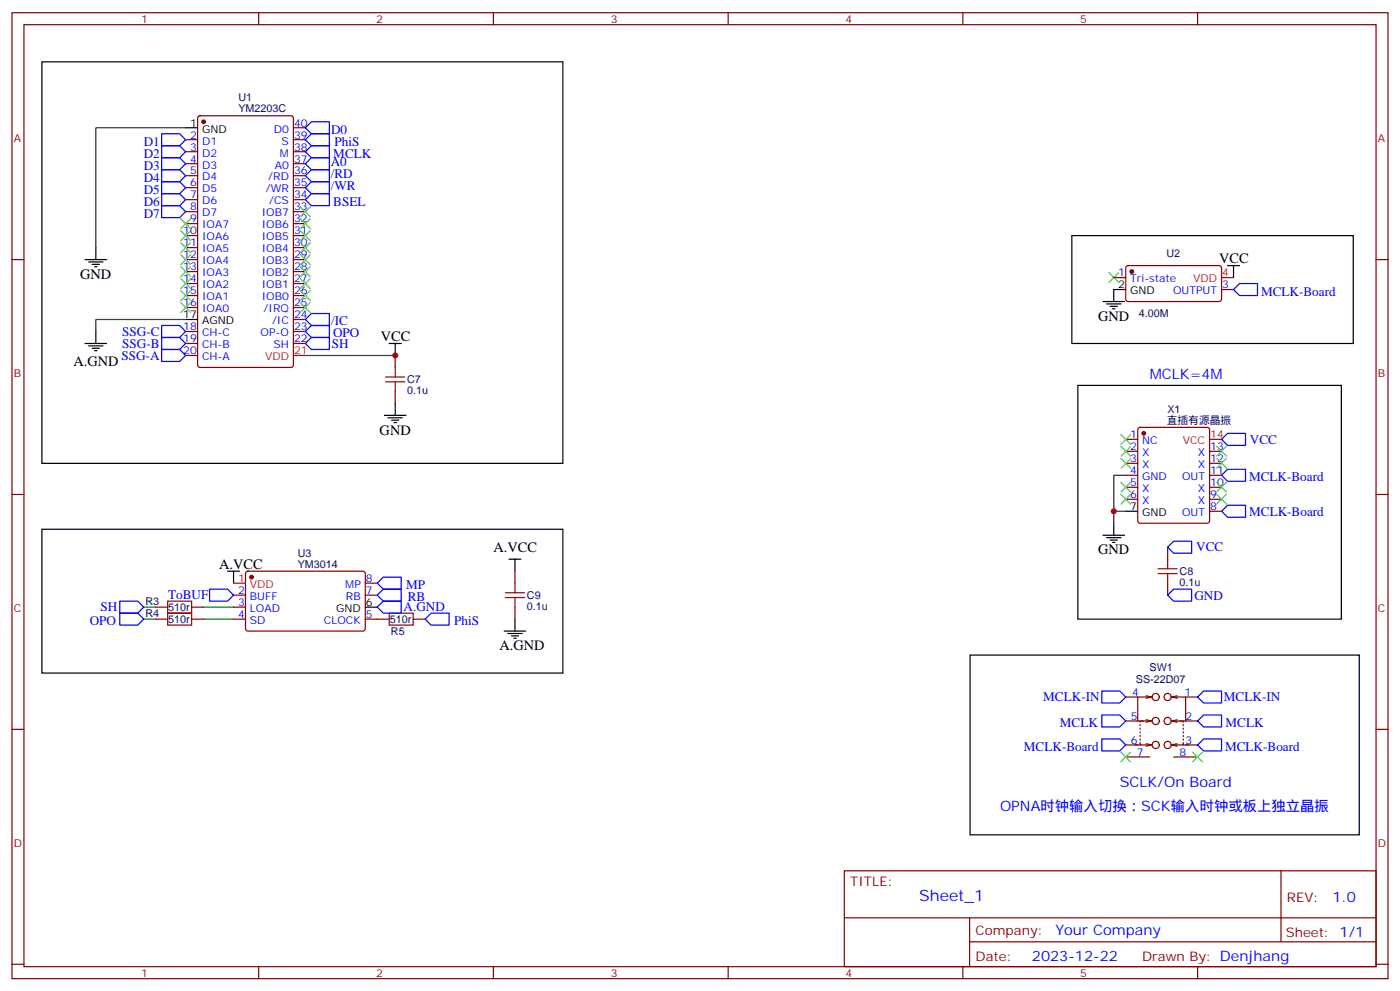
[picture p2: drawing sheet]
<svg xmlns="http://www.w3.org/2000/svg" width="412mm" height="292mm" viewBox="0 0 412 292" stroke-linecap="round" stroke-linejoin="round" font-family="sans-serif">
<g fill="none" stroke="#870000" stroke-width=".35">
<path d="M3.5 3.7h405.4v284.4h-405.4zM7.1 7.3h398.2v277.3h-398.2zM76.2 3.7v3.6M145.3 3.7v3.6M214.5 3.7v3.6M283.6 3.7v3.6M352.8 3.7v3.6M58.4 34.3l.5-.2h26.8l.7 .4v73l-.4 .6-27.1 .1-.6-.5-.1-72.9zM86.4 37.6h3.6M54.7 41.1h3.5M54.7 44.7h3.5M54.7 48.2h3.5"/>
<path d="M54.7 51.7h3.5M54.7 55.2h3.5M54.7 58.8h3.5M86.4 41.1h3.6M86.4 44.7h3.6M86.4 48.2h3.6M86.4 51.7h3.6M86.4 55.2h3.6M86.4 58.8h3.6M3.5 76.4h3.6M54.7 76.4h3.5M54.7 62.3h3.5"/>
<path d="M54.7 65.8h3.5M54.7 69.4h3.5M54.7 72.9h3.5M54.7 79.9h3.5M86.4 76.4h3.6M86.4 62.3h3.6M86.4 65.8h3.6M86.4 69.4h3.6M86.4 72.9h3.6M86.4 79.9h3.6M331.8 78.4l.5-.2h27.1l.4 .7v9.4l-.7 .5-27.1-.1-.4-.6v-9.2zM405.3 76.4h3.6"/>
<path d="M54.7 83.5h3.5M54.7 87h3.5M54.7 90.5h3.5M54.7 97.6h3.5M86.4 83.5h3.6M86.4 87h3.6M86.4 90.5h3.6M86.4 97.6h3.6M86.4 94.1h3.6M328.1 81.7h3.5M359.8 85.2h3.6M54.7 101.1h3.5"/>
<path d="M54.7 104.6h3.5M86.4 101.1h3.6M116.4 104.6v3.6M116.4 115.2v3.5M331.6 132.9h3.5M331.6 136.4h3.5M331.6 139.9h3.5M331.6 129.3h3.5M335.4 126l.4-.2h19.8l.5 .2 .2 .5v26.8l-.2 .5-.5 .2h-19.8l-.5-.2-.2-.5v-26.8zM356.3 132.9h3.5M356.3 136.4h3.5M356.3 139.9h3.5"/>
<path d="M3.5 145.6h3.6M331.6 143.4h3.5M331.6 147h3.5M356.3 143.4h3.5M356.3 147h3.5M356.3 150.5h3.5M405.3 145.6h3.6M45.9 178.7h3.5M56.4 178.7h3.6M68.8 178.7h3.5M68.8 175.2h3.5M72.6 168.3l.4-.2 34.2 .1 .4 .6-.1 16.5-.6 .5-34.1-.1-.5-.6v-16.3z"/>
<path d="M107.6 175.2h3.5M107.6 171.7h3.5M151.7 168.1v3.6M151.7 178.7v3.5M344 161.1v3.5M344 171.7v3.5M45.9 182.2h3.5M56.4 182.2h3.6M68.8 182.2h3.5M107.6 182.2h7.1M121.7 182.2h3.5M3.5 214.7h3.6"/>
<path d="M331.6 205.2h3.5M331.6 212.2h5.3M331.6 219.3h4.4M335.8 218.6v.7h2.9M335.8 213.3v.3M335.8 214.3v.4M335.8 215.4v.4M335.8 216.5v.3M335.8 217.5v.4M337.6 218.9l1.8 .4-1.8 .3M337.6 211.9l1.8 .3-1.8 .4M337.6 204.8l1.8 .4"/>
<path d="M338.7 212.2h-2.9v.4M339.4 205.2h-4.3v7M339.4 205.2l-1.8 .3M345 205.2h4.2v7M345 205.2l1.8 .3M345 212.2l1.8 .4M345 219.3l1.8 .3M345.7 212.2h2.8v.4M346.8 204.8l-1.8 .4M346.8 211.9l-1.8 .3M346.8 218.9l-1.8 .4M347.5 212.2h5.3"/>
<path d="M348.4 219.3h4.4M348.5 218.6v.7h-2.8M348.5 213.3v.3M348.5 214.3v.4M348.5 215.4v.4M348.5 216.5v.3M348.5 217.5v.4M349.2 205.2h3.6M405.3 214.7h3.6M331.6 222.8h7.1M345.7 222.8h7.1M248.7 256.3h156.6v28.3h-156.6z"/>
<path d="M377.3 256.4v20.8M248.7 270.2h156.5M285.6 277.2h119.6M285.6 270.2v14.1M3.5 283.8h3.6M76.2 284.6v3.5M145.3 284.6v3.5M214.5 284.6v3.5M283.6 284.6v3.5M352.8 284.6v3.5M405.3 283.8h3.6"/>
<circle cx="340.4" cy="212.2" r="1.06"/>
<circle cx="340.4" cy="219.3" r="1.06"/>
<circle cx="340.4" cy="205.2" r="1.06"/>
<circle cx="344" cy="212.2" r="1.06"/>
<circle cx="344" cy="219.3" r="1.06"/>
<circle cx="344" cy="205.2" r="1.06"/>
</g>
<g fill="#870000" stroke="#870000" stroke-width=".35">
<circle cx="60" cy="35.8" r=".53"/>
<circle cx="333.4" cy="79.9" r=".53"/>
<circle cx="336.9" cy="127.6" r=".53"/>
<circle cx="74.1" cy="169.9" r=".53"/>
</g>
<g fill="none" stroke="#000" stroke-width=".35">
<path d="M12.3 18.2h153.5v118.2h-153.5zM54.7 37.6h3.5M25 76.4h6.4M26.1 77.1h4.2M27.2 77.8h2.1M27.9 78.5h.7M28.2 72.9v3.5M315.7 69.4h82.9v31.7h-82.9zM361.6 78.2h3.5M363.4 78.2v3.5M28.2 97.6v3.5M54.7 94.1h3.5"/>
<path d="M324.9 88.8h6.4M326 89.5h4.2M327 90.2h2.1M327.7 90.9h.7M331.6 85.2h-3.5v3.6M25 101.1h6.4M26.1 101.8h4.2M27.2 102.5h2.1M27.9 103.2h.7M114.7 101.1h3.5M116.4 101.1v3.5M116.4 118.7v3.6"/>
<path d="M317.5 113.5h77.6v68.7h-77.6zM113.2 122.3h6.4M114.3 123h4.2M115.4 123.7h2.1M116.1 124.4h.7M12.3 155.8h153.5v42.3h-153.5zM324.9 157.6h6.4M326 158.3h4.2M327 159h2.1M327.7 159.7h.7M328.1 154v3.6M331.6 150.5h3.5"/>
<path d="M67 168.1h3.6M68.8 168.1v3.6M107.6 178.7h3.5M149.9 164.6h3.6M151.7 164.6v3.5M148.5 185.8h6.4M149.6 186.5h4.2M150.6 187.2h2.2M151.3 187.9h.7M151.7 182.2v3.6M285.8 192.8h114.6v52.9h-114.6z"/>
</g>
<path d="M359.8 81.7h3.6M86.4 104.6h3.6M356.3 129.3h3.5M68.8 171.7h3.5" fill="none" stroke="#f00" stroke-width=".35"/>
<g fill="none" stroke="#3c3" stroke-width=".35">
<path d="M53.3 64.4l2.8 2.8M53.3 67.9l2.8 2.9M53.3 71.5l2.8 2.8M53.3 75l2.8 2.8M53.3 78.5l2.8 2.9M56.1 64.4l-2.8 2.8M56.1 67.9l-2.8 2.9M56.1 71.5l-2.8 2.8M56.1 75l-2.8 2.8M56.1 78.5l-2.8 2.9M88.5 78.5l2.9 2.9M88.5 75l2.9 2.8"/>
<path d="M88.5 71.5l2.9 2.8M88.5 67.9l2.9 2.9M88.5 64.4l2.9 2.8M88.5 60.9l2.9 2.8M91.4 78.5l-2.9 2.9M91.4 75l-2.9 2.8M91.4 71.5l-2.9 2.8M91.4 67.9l-2.9 2.9M91.4 64.4l-2.9 2.8M91.4 60.9l-2.9 2.8M53.3 82.1l2.8 2.8M53.3 85.6l2.8 2.8"/>
<path d="M53.3 89.1l2.8 2.8M56.1 82.1l-2.8 2.8M56.1 85.6l-2.8 2.8M56.1 89.1l-2.8 2.8M88.5 89.1l2.9 2.8M88.5 85.6l2.9 2.8M88.5 82.1l2.9 2.8M91.4 89.1l-2.9 2.8M91.4 85.6l-2.9 2.8M91.4 82.1l-2.9 2.8M326.7 80.3l2.8 2.8M329.5 80.3l-2.8 2.8"/>
<path d="M330.2 127.9l2.8 2.8M330.2 131.4l2.8 2.9M330.2 135l2.8 2.8M333 127.9l-2.8 2.8M333 131.4l-2.8 2.9M333 135l-2.8 2.8M358.4 135l2.8 2.8M358.4 131.4l2.8 2.9M361.2 135l-2.8 2.8M361.2 131.4l-2.8 2.9M330.2 142l2.8 2.9M330.2 145.6l2.8 2.8"/>
<path d="M333 142l-2.8 2.9M333 145.6l-2.8 2.8M358.4 145.6l2.8 2.8M358.4 142l2.8 2.9M361.2 145.6l-2.8 2.8M361.2 142l-2.8 2.9M330.2 221.4l2.8 2.8M333 221.4l-2.8 2.8M351.4 221.4l2.8 2.8M354.2 221.4l-2.8 2.8"/>
</g>
<g fill="none" stroke="#00f" stroke-width=".35">
<path d="M47.6 39.4h5.3l1.8 1.7-1.8 1.8h-5.3zM91.7 35.8h5.3v3.6h-5.3l-1.7-1.8zM91.7 39.4h5.3v3.5h-5.3l-1.7-1.8zM47.6 42.9h5.3l1.8 1.8-1.8 1.7h-5.3zM47.6 46.4h5.3l1.8 1.8-1.8 1.8h-5.3zM47.6 50h5.3l1.8 1.7-1.8 1.8h-5.3zM47.6 53.5h5.3l1.8 1.7-1.8 1.8h-5.3zM47.6 57h5.3l1.8 1.8-1.8 1.7h-5.3zM90 48.2l1.7-1.8h5.3v3.6h-5.3zM90 51.7l1.7-1.7h5.3v3.5h-5.3zM90 55.2l1.7-1.7h5.3v3.5h-5.3zM91.7 57h5.3v3.5h-5.3l-1.7-1.7z"/>
<path d="M91.7 42.9h5.3v3.5h-5.3l-1.7-1.7zM47.6 60.5h5.3l1.8 1.8-1.8 1.8h-5.3zM47.6 95.8h5.3l1.8 1.8-1.8 1.7h-5.3zM47.6 99.3h5.3l1.8 1.8-1.8 1.8h-5.3zM91.7 92.3h5.3v3.5h-5.3l-1.7-1.7zM91.7 95.8h5.3v3.5h-5.3l-1.7-1.7zM365.1 83.5h5.3v3.5h-5.3l-1.7-1.8zM47.6 102.9h5.3l1.8 1.7-1.8 1.8h-5.3zM90 101.1l1.7-1.8h5.3v3.6h-5.3zM361.6 138.1h5.3v3.6h-5.3l-1.8-1.8zM361.6 127.6h5.3v3.5h-5.3l-1.8-1.8zM345.7 159.3h5.3v3.5h-5.3l-1.7-1.7z"/>
<path d="M361.6 148.7h5.3v3.6h-5.3l-1.8-1.8zM35.3 177h5.3l1.7 1.7-1.7 1.8h-5.3zM61.7 173.4h5.3l1.8 1.8-1.8 1.8h-5.3zM112.9 177h5.3v3.5h-5.3l-1.8-1.8zM112.9 173.4h5.3v3.6h-5.3l-1.8-1.8zM112.9 169.9h5.3v3.5h-5.3l-1.8-1.7zM344 175.2l1.7-1.8h5.3v3.6h-5.3zM35.3 180.5h5.3l1.7 1.7-1.7 1.8h-5.3zM127 180.5h5.3v3.5h-5.3l-1.8-1.8zM324.6 203.4h5.2l1.8 1.8-1.8 1.7h-5.2zM324.6 217.5h5.2l1.8 1.8-1.8 1.8h-5.2zM324.6 210.5h5.2l1.8 1.7-1.8 1.8h-5.2z"/>
<path d="M354.5 203.4h5.3v3.5h-5.3l-1.7-1.7zM354.5 217.5h5.3v3.6h-5.3l-1.7-1.8zM354.5 210.5h5.3v3.5h-5.3l-1.7-1.8z"/>
</g>
<path d="M54.7 37.6h-26.5v35.3M54.7 94.1h-26.5v3.5M90 104.6h26.4M331.6 139.9h-3.5v14.1M328.1 150.5h3.5M42.3 178.7h3.6M60 178.7h8.8M42.3 182.2h3.6M60 182.2h8.8" fill="none" stroke="#008700" stroke-width=".35"/>
<g fill="none" stroke="#a10000" stroke-width=".35">
<path d="M113.6 112.4h5.6M113.6 111h5.6M116.4 108.2v2.8M116.4 112.4v2.8M49.4 177h7v3.5h-7zM148.9 175.9h5.6M148.9 174.5h5.6M151.7 171.7v2.8M151.7 175.9v2.8M341.1 168.8h5.7M341.1 167.4h5.7M344 164.6v2.8"/>
<path d="M344 168.8v2.9M49.4 180.5h7v3.5h-7zM114.7 180.5h7v3.5h-7z"/>
</g>
<g fill="#c00">
<circle cx="116.4" cy="104.6" r=".88"/>
<circle cx="328.1" cy="150.5" r=".88"/>
</g>
<text font-size="4.6" fill="#00f" x="270.8" y="265.4">Sheet_1</text>
<g font-size="4.2">
<text x="359.1" y="77.5">VCC</text>
<text x="23.6" y="82.1">GND</text>
<text x="323.5" y="94.4">GND</text>
<text x="112.2" y="100.4">VCC</text>
<text x="21.6" y="107.8">A.GND</text>
<text x="111.8" y="127.9">GND</text>
<text x="64.6" y="167.4">A.VCC</text>
<text x="145.4" y="162.5">A.VCC</text>
<text x="323.5" y="163.2">GND</text>
<text x="147.1" y="191.4">A.GND</text>
</g>
<g font-size="4.2" fill="#00f">
<text x="338.7" y="111.7">MCLK=4M</text>
<text x="329.8" y="231.6">SCLK/On Board</text>
<text x="294.6" y="238.7">OPNA时钟输入切换：SCK输入时钟或板上独立晶振</text>
<text x="392.5" y="265.6">1.0</text>
<text x="310.9" y="275.2">Your Company</text>
<text x="304" y="283">2023-12-22</text>
</g>
<g font-size="3.9" fill="#00f">
<text x="97.5" y="39.4">D0</text>
<text x="42.4" y="42.9">D1</text>
<text x="42.4" y="46.4">D2</text>
<text x="98.2" y="46.4">MCLK</text>
<text x="98.5" y="42.9">PhiS</text>
<text x="42.4" y="50">D3</text>
<text x="42.4" y="53.5">D4</text>
<text x="97.4" y="48.9">A0</text>
<text x="97.4" y="52.4">/RD</text>
<text x="42.4" y="57">D5</text>
<text x="97.4" y="56">/WR</text>
<text x="42.4" y="60.5">D6</text>
<text x="42.4" y="64.1">D7</text>
<text x="98.2" y="60.5">BSEL</text>
<text x="371.5" y="87">MCLK-Board</text>
<text x="97.5" y="95.8">/IC</text>
<text x="36" y="98.8">SSG-C</text>
<text x="98.1" y="99.3">OPO</text>
<text x="35.8" y="105.8">SSG-A</text>
<text x="36" y="102.3">SSG-B</text>
<text x="97.7" y="102.4">SH</text>
<text x="368.2" y="130.6">VCC</text>
<text x="367.9" y="141.7">MCLK-Board</text>
<text x="368" y="151.7">MCLK-Board</text>
<text x="352.4" y="162.3">VCC</text>
<text x="119.6" y="173.4">MP</text>
<text x="29.6" y="180">SH</text>
<text x="49.5" y="176.5">ToBUF</text>
<text x="118.9" y="180">A.GND</text>
<text x="120.1" y="177">RB</text>
<text x="351.8" y="176.6">GND</text>
<text x="26.5" y="184">OPO</text>
<text x="133.8" y="184">PhiS</text>
<text x="307.3" y="206.4">MCLK-IN</text>
<text x="360.5" y="206.4">MCLK-IN</text>
<text x="312.2" y="214">MCLK</text>
<text x="361" y="214">MCLK</text>
<text x="301.6" y="221.1">MCLK-Board</text>
<text x="360.9" y="221.1">MCLK-Board</text>
</g>
<g font-size="3.9" fill="#800">
<text x="250.5" y="260.9">TITLE:</text>
<text x="379.1" y="265.6">REV:</text>
<text x="287.4" y="275.1">Company:</text>
<text x="378.7" y="275.7">Sheet: 1/1</text>
<text x="287.4" y="282.8">Date:</text>
<text x="336.4" y="282.9">Drawn By: Denjhang</text>
</g>
<g font-size="3.2" fill="#800">
<text x="41.6" y="6.7">1</text>
<text x="110.8" y="6.7">2</text>
<text x="179.9" y="6.7">3</text>
<text x="249.1" y="6.7">4</text>
<text x="318.2" y="6.7">5</text>
<text x="4.1" y="41.8">A</text>
<text x="405.9" y="41.8">A</text>
<text x="4.1" y="111">B</text>
<text x="405.9" y="111">B</text>
<text x="4.1" y="180.1">C</text>
<text x="405.9" y="180.1">C</text>
<text x="4.1" y="249.3">D</text>
<text x="405.9" y="249.3">D</text>
<text x="41.6" y="287.5">1</text>
<text x="110.8" y="287.5">2</text>
<text x="179.9" y="287.5">3</text>
<text x="249.1" y="287.5">4</text>
<text x="318.2" y="287.5">5</text>
</g>
<g font-size="3.2" fill="#000080">
<text x="70.2" y="29.8">U1</text>
<text x="70.2" y="33">YM2203C</text>
<text x="343.6" y="75.8">U2</text>
<text x="335.5" y="93.4">4.00M</text>
<text x="119.9" y="112.9">C7</text>
<text x="119.9" y="116">0.1u</text>
<text x="343.7" y="124.7">直插有源晶振</text>
<text x="343.9" y="121.6">X1</text>
<text x="87.7" y="167.1">YM3014</text>
<text x="87.7" y="164.1">U3</text>
<text x="347.5" y="172.4">0.1u</text>
<text x="347.5" y="169.3">C8</text>
<text x="42.8" y="178.1">R3</text>
<text x="49.6" y="179.9">510r</text>
<text x="155.2" y="179.5">0.1u</text>
<text x="155.2" y="176.4">C9</text>
<text x="42.8" y="181.6">R4</text>
<text x="49.6" y="183.4">510r</text>
<text x="114.8" y="183.4">510r</text>
<text x="115.2" y="186.9">R5</text>
<text x="338.6" y="197.5">SW1</text>
<text x="334.6" y="201">SS-22D07</text>
</g>
<g font-size="3.2">
<text x="56" y="37.3">1</text>
<text x="59.5" y="39">GND</text>
<text x="329.4" y="84.9">2</text>
<text x="332.9" y="86.6">GND</text>
<text x="54" y="93.7">17</text>
<text x="59.5" y="95.5">AGND</text>
<text x="332.9" y="150.1">7</text>
<text x="336.4" y="151.9">GND</text>
<text x="107.8" y="178.4">6</text>
<text x="99" y="180.1">GND</text>
</g>
<g font-size="3.2" fill="#00f">
<text x="56" y="40.8">2</text>
<text x="80.7" y="39">D0</text>
<text x="86.6" y="40.8">39</text>
<text x="86.6" y="37.3">40</text>
<text x="56" y="44.3">3</text>
<text x="56" y="47.8">4</text>
<text x="59.5" y="42.5">D1</text>
<text x="59.5" y="46.1">D2</text>
<text x="82.5" y="46.1">M</text>
<text x="83" y="42.5">S</text>
<text x="86.6" y="47.8">37</text>
<text x="86.6" y="44.3">38</text>
<text x="56" y="51.4">5</text>
<text x="59.5" y="49.6">D3</text>
<text x="59.5" y="53.1">D4</text>
<text x="79" y="53.1">/RD</text>
<text x="80.9" y="49.6">A0</text>
<text x="86.6" y="51.4">36</text>
<text x="56" y="54.9">6</text>
<text x="56" y="58.4">7</text>
<text x="59.5" y="56.7">D5</text>
<text x="78.3" y="56.7">/WR</text>
<text x="86.6" y="58.4">34</text>
<text x="86.6" y="54.9">35</text>
<text x="56" y="61.9">8</text>
<text x="56" y="65.5">9</text>
<text x="59.5" y="60.2">D6</text>
<text x="59.5" y="63.7">D7</text>
<text x="77.1" y="63.7">IOB7</text>
<text x="79.3" y="60.2">/CS</text>
<text x="86.6" y="65.5">32</text>
<text x="86.6" y="61.9">33</text>
<text x="54" y="69">10</text>
<text x="59.5" y="67.2">IOA7</text>
<text x="59.5" y="70.8">IOA6</text>
<text x="77.1" y="70.8">IOB5</text>
<text x="77.1" y="67.2">IOB6</text>
<text x="86.6" y="69">31</text>
<text x="54" y="72.5">11</text>
<text x="54" y="76.1">12</text>
<text x="59.5" y="74.3">IOA5</text>
<text x="59.5" y="77.8">IOA4</text>
<text x="77.1" y="77.8">IOB3</text>
<text x="77.1" y="74.3">IOB4</text>
<text x="86.6" y="76.1">29</text>
<text x="86.6" y="72.5">30</text>
<text x="54" y="79.6">13</text>
<text x="54" y="83.1">14</text>
<text x="59.5" y="81.4">IOA3</text>
<text x="77.1" y="81.4">IOB2</text>
<text x="86.6" y="83.1">27</text>
<text x="86.6" y="79.6">28</text>
<text x="329.4" y="81.4">1</text>
<text x="332.9" y="83.1">Tri-state</text>
<text x="54" y="86.6">15</text>
<text x="59.5" y="84.9">IOA2</text>
<text x="59.5" y="88.4">IOA1</text>
<text x="77.1" y="88.4">IOB0</text>
<text x="77.1" y="84.9">IOB1</text>
<text x="86.6" y="86.6">26</text>
<text x="345.6" y="86.6">OUTPUT</text>
<text x="360" y="84.9">3</text>
<text x="54" y="90.2">16</text>
<text x="59.5" y="91.9">IOA0</text>
<text x="77.6" y="91.9">/IRQ</text>
<text x="80.1" y="95.5">/IC</text>
<text x="86.6" y="93.7">24</text>
<text x="86.6" y="90.2">25</text>
<text x="54" y="97.2">18</text>
<text x="54" y="100.8">19</text>
<text x="59.5" y="99">CH-C</text>
<text x="76.8" y="99">OP-O</text>
<text x="86.6" y="100.8">22</text>
<text x="86.6" y="97.2">23</text>
<text x="54" y="104.3">20</text>
<text x="59.5" y="102.5">CH-B</text>
<text x="59.5" y="106">CH-A</text>
<text x="80.6" y="102.5">SH</text>
<text x="332.9" y="129">1</text>
<text x="336.4" y="130.7">NC</text>
<text x="332.9" y="136">3</text>
<text x="332.9" y="132.5">2</text>
<text x="336.4" y="137.8">X</text>
<text x="336.4" y="134.3">X</text>
<text x="352.8" y="134.3">X</text>
<text x="352.8" y="137.8">X</text>
<text x="356.5" y="132.5">13</text>
<text x="356.5" y="136">12</text>
<text x="332.9" y="143.1">5</text>
<text x="332.9" y="139.6">4</text>
<text x="336.4" y="141.3">GND</text>
<text x="348.2" y="141.3">OUT</text>
<text x="356.5" y="139.6">11</text>
<text x="356.5" y="143.1">10</text>
<text x="332.9" y="146.6">6</text>
<text x="336.4" y="148.4">X</text>
<text x="336.4" y="144.9">X</text>
<text x="352.8" y="144.9">X</text>
<text x="352.8" y="148.4">X</text>
<text x="356.5" y="146.6">9</text>
<text x="348.2" y="151.9">OUT</text>
<text x="356.5" y="150.1">8</text>
<text x="101.7" y="173.1">MP</text>
<text x="107.8" y="171.3">8</text>
<text x="70.1" y="174.8">2</text>
<text x="70.1" y="178.4">3</text>
<text x="73.6" y="176.6">BUFF</text>
<text x="101.9" y="176.6">RB</text>
<text x="107.8" y="174.8">7</text>
<text x="70.1" y="181.9">4</text>
<text x="73.6" y="180.1">LOAD</text>
<text x="73.6" y="183.7">SD</text>
<text x="95.4" y="183.7">CLOCK</text>
<text x="107.8" y="181.9">5</text>
<text x="333.5" y="204.8">4</text>
<text x="348.9" y="204.8">1</text>
<text x="333.1" y="211.9">5</text>
<text x="349.2" y="211.9">2</text>
<text x="333.1" y="218.9">6</text>
<text x="349.2" y="218.9">3</text>
<text x="334.9" y="222.5">7</text>
<text x="347.5" y="222.5">8</text>
</g>
<g font-size="3.2" fill="#f00">
<text x="351.5" y="83.1">VDD</text>
<text x="360" y="81.4">4</text>
<text x="78.1" y="106">VDD</text>
<text x="86.6" y="104.3">21</text>
<text x="348.4" y="130.7">VCC</text>
<text x="356.5" y="129">14</text>
<text x="70.1" y="171.3">1</text>
<text x="73.6" y="173.1">VDD</text>
</g>
</svg>
